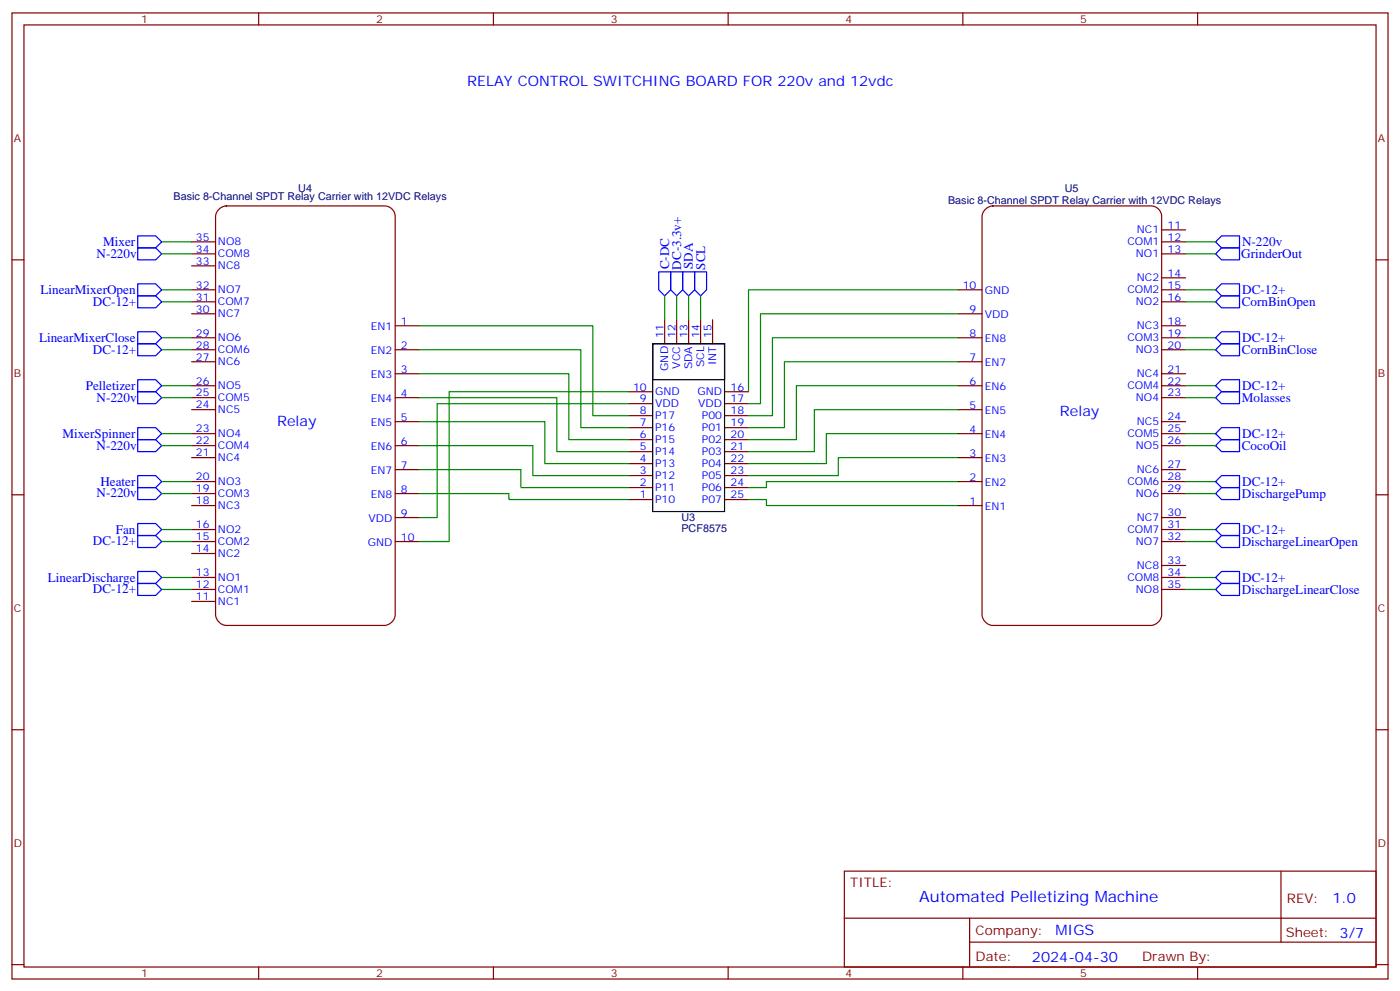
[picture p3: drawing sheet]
<svg xmlns="http://www.w3.org/2000/svg" width="412mm" height="292mm" viewBox="0 0 412 292" stroke-linecap="round" stroke-linejoin="round" font-family="sans-serif">
<g fill="none" stroke="#870000" stroke-width=".35">
<path d="M3.5 3.8h405.4v284.3h-405.4zM7.1 7.3h398.2v277.3h-398.2zM76.2 3.8v3.5M145.3 3.8v3.5M214.5 3.8v3.5M283.6 3.8v3.5M352.8 3.8v3.5M3.5 76.5h3.6M405.3 76.5h3.6M195.8 94.1v7.1M199.3 94.1v7.1M202.8 94.1v7.1"/>
<path d="M206.4 94.1v7.1M209.9 94.1v7.1M185.2 118.8h7.1M185.2 115.3h7.1M213.4 118.8h7.1M213.4 115.3h7.1M185.2 140h7.1M185.2 136.5h7.1M185.2 132.9h7.1M185.2 129.4h7.1M185.2 125.9h7.1M185.2 122.3h7.1"/>
<path d="M213.4 140h7.1M213.4 136.5h7.1M213.4 132.9h7.1M213.4 129.4h7.1M213.4 125.9h7.1M213.4 122.3h7.1M3.5 145.6h3.6M185.2 147h7.1M185.2 143.5h7.1M213.4 147h7.1M213.4 143.5h7.1M405.3 145.6h3.6"/>
<path d="M3.5 214.8h3.6M405.3 214.8h3.6M248.7 256.4h156.6v28.2h-156.6zM377.3 256.4v20.9M248.7 270.2h156.5M285.6 277.3h119.6M285.6 270.2v14.2M3.5 283.9h3.6M76.2 284.6v3.5M145.3 284.6v3.5M214.5 284.6v3.5M283.6 284.6v3.5"/>
<path d="M352.8 284.6v3.5M405.3 283.9h3.6"/>
</g>
<path d="M192.3 101.2h21.1v49.4h-21.1zM192.3 101.2h21.1v10.6h-21.1z" fill="none" stroke="#000" stroke-width=".35"/>
<path d="M64.3 61.8a3.4 3.4 0 0 1 2.4-1.2h46.5a3.2 3.2 0 0 1 3.2 3.2v117.1a3.4 3.4 0 0 1-3.2 3.2h-46.5a3.4 3.4 0 0 1-3.2-3.2v-117.1l.1-.7z" fill="#fff" stroke="#870000" stroke-width=".35"/>
<g fill="none" stroke="#870000" stroke-width=".35">
<path d="M56.4 71.2h7.1M56.4 74.7h7.1M56.4 78.2h7.1M56.4 99.4h7.1M56.4 92.4h7.1M56.4 88.8h7.1M56.4 85.3h7.1M116.4 95.9h7.1M56.4 117.1h7.1M56.4 102.9h7.1M56.4 113.5h7.1M56.4 106.5h7.1"/>
<path d="M116.4 117.1h7.1M116.4 110h7.1M116.4 102.9h7.1M56.4 131.2h7.1M56.4 134.7h7.1M56.4 127.6h7.1M56.4 120.6h7.1M116.4 138.2h7.1M116.4 131.2h7.1M116.4 124.1h7.1M56.4 145.3h7.1M56.4 159.4h7.1"/>
<path d="M56.4 155.9h7.1M56.4 148.8h7.1M56.4 141.7h7.1M116.4 145.3h7.1M116.4 152.3h7.1M116.4 159.4h7.1M56.4 177h7.1M56.4 173.5h7.1M56.4 170h7.1M56.4 162.9h7.1"/>
</g>
<path d="M290.1 61.8a3.4 3.4 0 0 1 2.4-1.2h46.5a3.2 3.2 0 0 1 3.2 3.2v117.1a3.4 3.4 0 0 1-3.2 3.2h-46.5a3.4 3.4 0 0 1-3.2-3.2v-117.1l.1-.7z" fill="#fff" stroke="#870000" stroke-width=".35"/>
<g fill="none" stroke="#870000" stroke-width=".35">
<path d="M342.2 67.7h7M342.2 71.2h7M342.2 74.7h7M282.2 99.4h7.1M282.2 92.4h7.1M282.2 85.3h7.1M342.2 99.4h7M342.2 85.3h7M342.2 81.8h7M342.2 88.8h7M342.2 95.9h7M282.2 106.5h7.1"/>
<path d="M282.2 113.5h7.1M342.2 113.5h7M342.2 102.9h7M342.2 110h7M342.2 117.1h7M282.2 120.6h7.1M282.2 127.6h7.1M282.2 134.7h7.1M342.2 127.6h7M342.2 124.1h7M342.2 131.2h7M342.2 138.2h7"/>
<path d="M282.2 148.8h7.1M282.2 141.7h7.1M342.2 141.7h7M342.2 145.3h7M342.2 152.3h7M342.2 155.9h7M342.2 159.4h7M342.2 173.5h7M342.2 170h7M342.2 166.4h7"/>
</g>
<g fill="none" stroke="#008700" stroke-width=".35">
<path d="M47.6 74.7h8.8M47.6 71.2h8.8M349.2 74.7h8.9M349.2 71.2h8.9M47.6 88.8h8.8M47.6 99.4h8.8M47.6 85.3h8.8M123.5 95.9h51.1v26.4h10.6M195.8 87.1v7M199.3 87.1v7M202.8 87.1v7M206.4 87.1v7"/>
<path d="M282.2 99.4h-54.7v22.9h-7M282.2 92.4h-58.2v26.4h-3.5M282.2 85.3h-61.7v30M349.2 88.8h8.9M349.2 99.4h8.9M349.2 85.3h8.9M47.6 117.1h8.8M47.6 102.9h8.8M47.6 113.5h8.8M123.5 102.9h47.6v23h14.1M123.5 110h44.1v19.4h17.6M123.5 117.1h40.5v15.8h21.2"/>
<path d="M185.2 118.8h-56.4v33.5h-5.3M185.2 115.3h-52.9v44.1h-8.8M282.2 113.5h-47.6v15.9h-14.1M282.2 106.5h-51.1v19.4h-10.6M349.2 117.1h8.9M349.2 102.9h8.9M349.2 113.5h8.9M47.6 131.2h8.8M47.6 127.6h8.8M123.5 124.1h37v12.4h24.7M123.5 131.2h33.5v8.8h28.2M123.5 138.2h30v5.3h31.7"/>
<path d="M282.2 134.7h-35.3v5.3h-26.4M282.2 127.6h-38.8v8.9h-22.9M282.2 120.6h-42.3v12.3h-19.4M349.2 131.2h8.9M349.2 127.6h8.9M47.6 159.4h8.8M47.6 145.3h8.8M47.6 155.9h8.8M47.6 141.7h8.8M123.5 145.3h26.4v1.7h35.3M220.5 147h5.3v1.8h56.4M282.2 141.7h-56.4v1.8h-5.3"/>
<path d="M349.2 159.4h8.9M349.2 145.3h8.9M349.2 155.9h8.9M349.2 141.7h8.9M47.6 173.5h8.8M47.6 170h8.8M349.2 173.5h8.9M349.2 170h8.9"/>
</g>
<g fill="none" stroke="#00f" stroke-width=".35">
<path d="M40.6 69.4h5.3l1.7 1.8-1.7 1.8h-5.3zM40.6 73h5.3l1.7 1.7-1.7 1.8h-5.3zM358.1 74.7l1.7-1.7h5.3v3.5h-5.3zM358.1 71.2l1.7-1.8h5.3v3.6h-5.3zM40.6 83.5h5.3l1.7 1.8-1.7 1.8h-5.3zM40.6 97.6h5.3l1.7 1.8-1.7 1.8h-5.3zM40.6 87.1h5.3l1.7 1.7-1.7 1.8h-5.3zM194 80h3.6v5.3l-1.8 1.8-1.8-1.8zM197.6 80h3.5v5.3l-1.8 1.8-1.7-1.8zM201.1 80h3.5v5.3l-1.8 1.8-1.7-1.8zM204.6 80h3.5v5.3l-1.7 1.8-1.8-1.8zM358.1 88.8l1.7-1.7h5.3v3.5h-5.3z"/>
<path d="M358.1 85.3l1.7-1.8h5.3v3.6h-5.3zM358.1 99.4l1.7-1.8h5.3v3.6h-5.3zM40.6 111.8h5.3l1.7 1.7-1.7 1.8h-5.3zM40.6 115.3h5.3l1.7 1.8-1.7 1.7h-5.3zM40.6 101.2h5.3l1.7 1.7-1.7 1.8h-5.3zM358.1 102.9l1.7-1.7h5.3v3.5h-5.3zM358.1 117.1l1.7-1.8h5.3v3.5h-5.3zM358.1 113.5l1.7-1.7h5.3v3.5h-5.3zM40.6 125.9h5.3l1.7 1.7-1.7 1.8h-5.3zM40.6 140h5.3l1.7 1.7-1.7 1.8h-5.3zM40.6 129.4h5.3l1.7 1.8-1.7 1.7h-5.3zM358.1 131.2l1.7-1.8h5.3v3.5h-5.3z"/>
<path d="M358.1 127.6l1.7-1.7h5.3v3.5h-5.3zM40.6 154.1h5.3l1.7 1.8-1.7 1.7h-5.3zM40.6 143.5h5.3l1.7 1.8-1.7 1.7h-5.3zM40.6 157.6h5.3l1.7 1.8-1.7 1.7h-5.3zM358.1 145.3l1.7-1.8h5.3v3.5h-5.3zM358.1 159.4l1.7-1.8h5.3v3.5h-5.3zM358.1 141.7l1.7-1.7h5.3v3.5h-5.3zM358.1 155.9l1.7-1.8h5.3v3.5h-5.3zM40.6 168.2h5.3l1.7 1.8-1.7 1.7h-5.3zM40.6 171.7h5.3l1.7 1.8-1.7 1.8h-5.3zM358.1 173.5l1.7-1.8h5.3v3.6h-5.3zM358.1 170l1.7-1.8h5.3v3.5h-5.3z"/>
</g>
<text font-size="4.6" fill="#00f" x="270.8" y="265.4">Automated Pelletizing Machine</text>
<g font-size="4.2" fill="#00f">
<text x="137.6" y="25.3">RELAY CONTROL SWITCHING BOARD FOR 220v and 12vdc</text>
<text x="81.6" y="125.5">Relay</text>
<text x="312.2" y="122.3">Relay</text>
<text x="392.5" y="265.7">1.0</text>
<text x="310.9" y="275.2">MIGS</text>
<text x="304" y="283">2024-04-30</text>
</g>
<g font-size="3.9" fill="#00f">
<text x="28.4" y="75.9">N-220v</text>
<text x="30.4" y="72.4">Mixer</text>
<text x="365.6" y="75.9">GrinderOut</text>
<text x="365.9" y="72.5">N-220v</text>
<text x="197.1" y="79.3" transform="rotate(-90 197.1 79.3)">C-DC</text>
<text x="200.7" y="79.4" transform="rotate(-90 200.7 79.4)">DC-3.3v+</text>
<text x="204.1" y="79.2" transform="rotate(-90 204.1 79.2)">SDA</text>
<text x="207.7" y="79.4" transform="rotate(-90 207.7 79.4)">SCL</text>
<text x="11.9" y="86.5">LinearMixerOpen</text>
<text x="27.4" y="90">DC-12+</text>
<text x="365.9" y="86.6">DC-12+</text>
<text x="365.8" y="90">CornBinOpen</text>
<text x="11.5" y="100.6">LinearMixerClose</text>
<text x="365.9" y="100.7">DC-12+</text>
<text x="27.4" y="104.1">DC-12+</text>
<text x="365.8" y="104.1">CornBinClose</text>
<text x="25.3" y="114.7">Pelletizer</text>
<text x="28.4" y="118.2">N-220v</text>
<text x="365.8" y="118.3">Molasses</text>
<text x="365.9" y="114.8">DC-12+</text>
<text x="18.4" y="128.8">MixerSpinner</text>
<text x="365.9" y="128.9">DC-12+</text>
<text x="28.4" y="132.3">N-220v</text>
<text x="365.8" y="132.4">CocoOil</text>
<text x="29.6" y="143">Heater</text>
<text x="365.9" y="143.1">DC-12+</text>
<text x="28.4" y="146.4">N-220v</text>
<text x="365.8" y="146.5">DischargePump</text>
<text x="27.4" y="160.5">DC-12+</text>
<text x="34.1" y="157.1">Fan</text>
<text x="365.8" y="160.6">DischargeLinearOpen</text>
<text x="365.9" y="157.2">DC-12+</text>
<text x="14.1" y="171.2">LinearDischarge</text>
<text x="365.9" y="171.3">DC-12+</text>
<text x="27.4" y="174.7">DC-12+</text>
<text x="365.8" y="174.7">DischargeLinearClose</text>
</g>
<g font-size="3.9" fill="#800">
<text x="250.5" y="261">TITLE:</text>
<text x="379.1" y="265.7">REV:</text>
<text x="287.4" y="275.2">Company:</text>
<text x="378.7" y="275.8">Sheet: 3/7</text>
<text x="287.4" y="282.9">Date:</text>
<text x="336.4" y="282.9">Drawn By:</text>
</g>
<g font-size="3.2" fill="#800">
<text x="41.6" y="6.8">1</text>
<text x="110.8" y="6.8">2</text>
<text x="179.9" y="6.8">3</text>
<text x="249.1" y="6.8">4</text>
<text x="318.2" y="6.8">5</text>
<text x="4.1" y="41.9">A</text>
<text x="405.9" y="41.9">A</text>
<text x="4.1" y="111.1">B</text>
<text x="405.9" y="111.1">B</text>
<text x="4.1" y="180.2">C</text>
<text x="405.9" y="180.2">C</text>
<text x="4.1" y="249.3">D</text>
<text x="405.9" y="249.3">D</text>
<text x="41.6" y="287.6">1</text>
<text x="110.8" y="287.6">2</text>
<text x="179.9" y="287.6">3</text>
<text x="249.1" y="287.6">4</text>
<text x="318.2" y="287.6">5</text>
</g>
<g font-size="3.2" fill="#000080">
<text x="51.2" y="58.8">Basic 8-Channel SPDT Relay Carrier with 12VDC Relays</text>
<text x="87.9" y="56.4">U4</text>
<text x="279.3" y="59.9">Basic 8-Channel SPDT Relay Carrier with 12VDC Relays</text>
<text x="313.6" y="56.4">U5</text>
<text x="200.7" y="153.4">U3</text>
<text x="200.7" y="156.6">PCF8575</text>
</g>
<g font-size="3.2" fill="#00f">
<text x="57.7" y="70.8">35</text>
<text x="334.9" y="68.7">NC1</text>
<text x="344" y="67.3">11</text>
<text x="344" y="70.8">12</text>
<text x="57.7" y="74.4">34</text>
<text x="57.7" y="77.9">33</text>
<text x="64.2" y="72.2">NO8</text>
<text x="64.2" y="75.8">COM8</text>
<text x="332.1" y="72.2">COM1</text>
<text x="334.6" y="75.8">NO1</text>
<text x="344" y="74.4">13</text>
<text x="64.2" y="79.3">NC8</text>
<text x="334.9" y="82.8">NC2</text>
<text x="344" y="81.4">14</text>
<text x="57.7" y="88.5">31</text>
<text x="57.7" y="84.9">32</text>
<text x="64.2" y="89.9">COM7</text>
<text x="64.2" y="86.4">NO7</text>
<text x="283.6" y="85.1">10</text>
<text x="290.1" y="86.5">GND</text>
<text x="332.1" y="86.4">COM2</text>
<text x="334.6" y="89.9">NO2</text>
<text x="344" y="84.9">15</text>
<text x="344" y="88.5">16</text>
<text x="57.7" y="92">30</text>
<text x="64.2" y="93.4">NC7</text>
<text x="118.1" y="95.7">1</text>
<text x="285.6" y="92.2">9</text>
<text x="290.1" y="93.6">VDD</text>
<text x="344" y="95.5">18</text>
<text x="57.7" y="99.1">29</text>
<text x="64.2" y="100.5">NO6</text>
<text x="109.2" y="97.1">EN1</text>
<text x="195.4" y="99.4" transform="rotate(-90 195.4 99.4)">11</text>
<text x="199" y="99.4" transform="rotate(-90 199 99.4)">12</text>
<text x="202.5" y="99.4" transform="rotate(-90 202.5 99.4)">13</text>
<text x="206" y="99.4" transform="rotate(-90 206 99.4)">14</text>
<text x="209.5" y="99.4" transform="rotate(-90 209.5 99.4)">15</text>
<text x="285.6" y="99.2">8</text>
<text x="290.1" y="100.6">EN8</text>
<text x="332.1" y="100.5">COM3</text>
<text x="334.9" y="96.9">NC3</text>
<text x="344" y="99.1">19</text>
<text x="57.7" y="102.6">28</text>
<text x="57.7" y="106.1">27</text>
<text x="64.2" y="104">COM6</text>
<text x="64.2" y="107.5">NC6</text>
<text x="109.2" y="104.2">EN2</text>
<text x="118.1" y="102.7">2</text>
<text x="211" y="107.5" transform="rotate(-90 211 107.5)">INT</text>
<text x="285.6" y="106.3">7</text>
<text x="290.1" y="107.7">EN7</text>
<text x="334.6" y="104">NO3</text>
<text x="344" y="102.6">20</text>
<text x="57.7" y="113.2">26</text>
<text x="109.2" y="111.2">EN3</text>
<text x="118.1" y="109.8">3</text>
<text x="196.8" y="109.2" transform="rotate(-90 196.8 109.2)">GND</text>
<text x="200.4" y="108.5" transform="rotate(-90 200.4 108.5)">VCC</text>
<text x="203.9" y="108.7" transform="rotate(-90 203.9 108.7)">SDA</text>
<text x="207.4" y="108" transform="rotate(-90 207.4 108)">SCL</text>
<text x="285.6" y="113.3">6</text>
<text x="334.9" y="111.1">NC4</text>
<text x="344" y="113.2">22</text>
<text x="344" y="109.6">21</text>
<text x="57.7" y="116.7">25</text>
<text x="64.2" y="118.1">COM5</text>
<text x="64.2" y="114.6">NO5</text>
<text x="109.2" y="118.3">EN4</text>
<text x="118.1" y="116.9">4</text>
<text x="186.5" y="114.9">10</text>
<text x="188.5" y="118.5">9</text>
<text x="193" y="119.9">VDD</text>
<text x="193" y="116.3">GND</text>
<text x="205.4" y="116.3">GND</text>
<text x="205.7" y="119.9">VDD</text>
<text x="215.2" y="114.9">16</text>
<text x="215.2" y="118.5">17</text>
<text x="290.1" y="114.7">EN6</text>
<text x="332.1" y="114.6">COM4</text>
<text x="334.6" y="118.1">NO4</text>
<text x="344" y="116.7">23</text>
<text x="57.7" y="120.2">24</text>
<text x="64.2" y="121.6">NC5</text>
<text x="109.2" y="125.3">EN5</text>
<text x="118.1" y="123.9">5</text>
<text x="188.5" y="125.5">7</text>
<text x="188.5" y="122">8</text>
<text x="193" y="123.4">P17</text>
<text x="206.8" y="123.4">P00</text>
<text x="215.2" y="122">18</text>
<text x="215.2" y="125.5">19</text>
<text x="285.6" y="120.4">5</text>
<text x="290.1" y="121.8">EN5</text>
<text x="334.9" y="125.2">NC5</text>
<text x="344" y="123.8">24</text>
<text x="57.7" y="130.8">22</text>
<text x="57.7" y="127.3">23</text>
<text x="64.2" y="128.7">NO4</text>
<text x="118.1" y="131">6</text>
<text x="188.5" y="129">6</text>
<text x="193" y="130.5">P15</text>
<text x="193" y="126.9">P16</text>
<text x="206.8" y="126.9">P01</text>
<text x="206.8" y="130.5">P02</text>
<text x="215.2" y="129">20</text>
<text x="285.6" y="127.4">4</text>
<text x="290.1" y="128.9">EN4</text>
<text x="332.1" y="128.7">COM5</text>
<text x="344" y="127.3">25</text>
<text x="344" y="130.8">26</text>
<text x="57.7" y="134.3">21</text>
<text x="64.2" y="132.2">COM4</text>
<text x="64.2" y="135.7">NC4</text>
<text x="109.2" y="132.4">EN6</text>
<text x="188.5" y="136.1">4</text>
<text x="188.5" y="132.6">5</text>
<text x="193" y="137.5">P13</text>
<text x="193" y="134">P14</text>
<text x="206.8" y="134">P03</text>
<text x="206.8" y="137.5">P04</text>
<text x="215.2" y="132.6">21</text>
<text x="215.2" y="136.1">22</text>
<text x="285.6" y="134.5">3</text>
<text x="290.1" y="135.9">EN3</text>
<text x="334.6" y="132.2">NO5</text>
<text x="344" y="137.9">27</text>
<text x="57.7" y="141.4">20</text>
<text x="64.2" y="142.8">NO3</text>
<text x="109.2" y="139.4">EN7</text>
<text x="118.1" y="138">7</text>
<text x="188.5" y="143.2">2</text>
<text x="188.5" y="139.6">3</text>
<text x="193" y="141">P12</text>
<text x="206.8" y="141">P05</text>
<text x="215.2" y="139.6">23</text>
<text x="215.2" y="143.2">24</text>
<text x="285.6" y="141.6">2</text>
<text x="290.1" y="143">EN2</text>
<text x="332.1" y="142.8">COM6</text>
<text x="334.9" y="139.3">NC6</text>
<text x="344" y="141.4">28</text>
<text x="57.7" y="144.9">19</text>
<text x="57.7" y="148.4">18</text>
<text x="64.2" y="146.3">COM3</text>
<text x="64.2" y="149.9">NC3</text>
<text x="109.2" y="146.5">EN8</text>
<text x="118.1" y="145.1">8</text>
<text x="188.5" y="146.7">1</text>
<text x="193" y="148.1">P10</text>
<text x="193" y="144.6">P11</text>
<text x="206.8" y="144.6">P06</text>
<text x="206.8" y="148.1">P07</text>
<text x="215.2" y="146.7">25</text>
<text x="285.6" y="148.6">1</text>
<text x="334.6" y="146.3">NO6</text>
<text x="344" y="144.9">29</text>
<text x="57.7" y="155.5">16</text>
<text x="108.5" y="153.5">VDD</text>
<text x="118.1" y="152.1">9</text>
<text x="290.1" y="150">EN1</text>
<text x="334.9" y="153.4">NC7</text>
<text x="344" y="152">30</text>
<text x="344" y="155.5">31</text>
<text x="57.7" y="159">15</text>
<text x="64.2" y="160.4">COM2</text>
<text x="64.2" y="156.9">NO2</text>
<text x="108.3" y="160.6">GND</text>
<text x="118.1" y="159.2">10</text>
<text x="332.1" y="156.9">COM7</text>
<text x="334.6" y="160.4">NO7</text>
<text x="344" y="159">32</text>
<text x="57.7" y="162.6">14</text>
<text x="64.2" y="164">NC2</text>
<text x="334.9" y="167.5">NC8</text>
<text x="344" y="166.1">33</text>
<text x="57.7" y="173.1">12</text>
<text x="57.7" y="169.6">13</text>
<text x="64.2" y="171">NO1</text>
<text x="332.1" y="171">COM8</text>
<text x="344" y="173.1">35</text>
<text x="344" y="169.6">34</text>
<text x="57.7" y="176.7">11</text>
<text x="64.2" y="178.1">NC1</text>
<text x="64.2" y="174.6">COM1</text>
<text x="334.6" y="174.6">NO8</text>
</g>
</svg>
